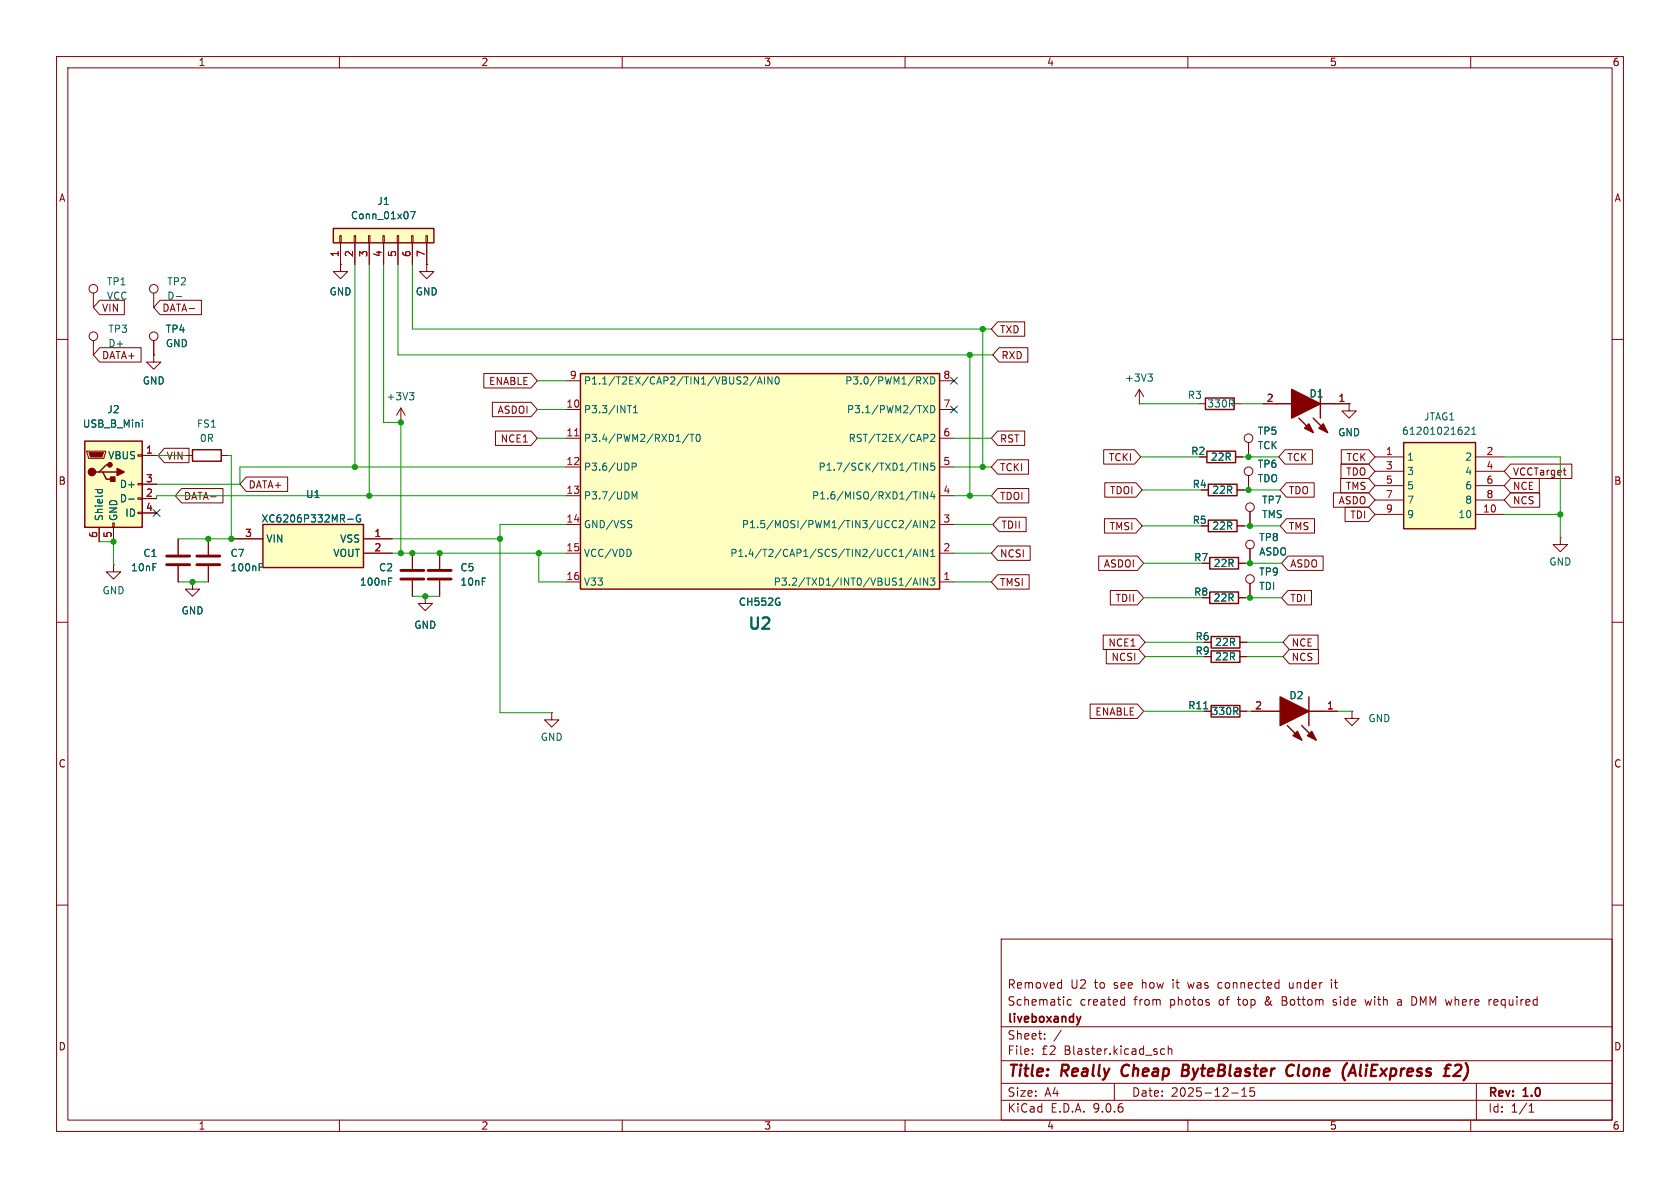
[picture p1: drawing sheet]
<svg xmlns="http://www.w3.org/2000/svg" width="297mm" height="210mm" viewBox="0 0 297 210" stroke-linecap="round" stroke-linejoin="round" font-family="sans-serif">
<g fill="none" stroke="#840000" stroke-width=".18">
<path d="M10 10h277v190h-277zM12 12h273v186h-273zM60 10v2M110 10v2M160 10v2M210 10v2M260 10v2M10 60h2M27.2 62.7v1.3h1.2l-1.2 1.3-1.3-1.3h1.3M27.2 62.7h.1M285 60h2M10 110h2"/>
<path d="M285 110h2M10 160h2M177 166h108v32h-108zM187.5 173.7l.2 .1M187.7 173.2v1.5M187.7 174.6l-.2 .1M189.4 176.8l-.4-.1-.3 .3v.4l.1 .2h.6M198.4 176.7l.4 .1M198.8 177.6l-.4 .1M198.8 176.2v1.5M215.4 173.8v.8M226.7 176.9h.5"/>
<path d="M227.2 176.2h-.5v1.5h.5M228 173.7v.8l.2 .2M235.4 173.2v.1M235.4 173.7v1M235.7 177.6l.4 .1M235.9 176.7l-.2 .2 .2 .3M241.3 176.7l.3 1 .3-.7M247.1 176.8h.6M247.6 177.1h-.4a.29 .29 0 0 0-.2 .3 .29 .29 0 0 0 .2 .3h.4M250 176.2l.3 .2M250.3 177.5l-.3 .2M263.7 176.7l-.3 .1"/>
<path d="M264.3 176.7l-.2 .2v.6l.2 .2M264.8 177.1l-.7 .1M285 160h2M60 198v2M110 198v2M160 198v2M177 194.5h108M177 191.5h108M177 187.5h108M177 181.5h108M182.5 186.3v.1M182.5 185.5v.1"/>
<path d="M184.3 185.4h.6M184.3 186.4h.8M184.7 183.6v.1M184.7 182.8v.1M185.1 185l-.4-.1-.2 .2v1.3M185.7 185l.5-.1 .3 .1v.3l-.9 1.1h.9M187.6 182.1l-1.3 2M197 191.5v3M205.9 185.5l-.4-.1-.3 .3v.4l.1 .2h.6M206.5 185.5l.2-.1 .4 .1 .1 .9M206.5 184.9v1.5M210 198v2"/>
<path d="M217.7 193.2h1.2M219.5 193.8h.9M219.5 192.7l.5-.4v1.5M221 192.3v.7l.2-.1h.5l.1 .6-.3 .3-.5-.1M260 198v2M261 191.5v6.5M270.3 196.6h.9M270.3 195.5l.4-.4v1.5"/>
</g>
<path d="M198.6 188.5a1.27 1.27 0 0 0 0 1.6M209.1 189.2h.6M209.7 189.2l.3 .1M209.8 188.2h-.6l-.3 2 1-.1M209.9 189.1l-.2 .1M228.8 188.4a.88 .88 0 0 0-1 0 .88 .88 0 0 0-.4 1 .69 .69 0 0 0 .3 .7 .69 .69 0 0 0 .9-.1M238.3 190.2l1-2 .4 2M238.6 189.6h1M257.2 188.4l.4-.2h.4a.45 .45 0 0 1 .3 .6l-.1 .3-1.3 1.1h1.3M259.1 187.9a2.32 2.32 0 0 1-.4 3.1" fill="none" stroke="#840000" stroke-width=".4"/>
<path d="M191.1 179.7l-.4 1" fill="none" stroke="#840000" stroke-width=".3"/>
<path d="M15 78h10.1v15.2h-10.1z" fill="#ffffc2"/>
<path d="M15 78h10.1v15.2h-10.1zM17.5 83.4h.7l.6 1.3h1.3M18.2 83.4h2.5M19.4 82.2h-.6l-1.3 1.2h-.6M213.6 85.6h5.1v2h-5.1z" fill="none" stroke="#840000" stroke-width=".25"/>
<g fill="none" stroke="#840000" stroke-width=".18">
<path d="M15.4 79.8h3.3v.2l-.3 1h-2.8zM201.4 71.4h.1M201.4 68.8l-.7 1.3M201.4 68.8l.8 1.3M201.4 68.8v2.6M220.7 78.2v2.6M17.5 93.2v2.6M19.9 92.5h.3v.7h-.3zM20.1 93.2v2.6M24.4 80.4h.7v.2h-.7zM24.4 85.5h.7v.2h-.7zM24.4 88h.7v.3h-.7z"/>
<path d="M24.4 90.6h.7v.2h-.7zM25.1 80.5h2.6M25.1 85.6h2.6M25.1 88.1h2.6M25.1 90.7h2.6M72.9 97.8v2.8M212.3 86.6h1.3M218.7 86.6h1.3M72.9 102.6v2.8"/>
<circle cx="220.7" cy="77.5" r=".76"/>
</g>
<path d="M15.7 80h2.6l-.3 .8h-2z" fill="#840000" stroke="#840000" stroke-width=".18"/>
<g fill="#840000" stroke="#840000" stroke-width=".25">
<path d="M19.6 84.3h.7v.8h-.7z"/>
<path d="M20.7 82.8l1.3 .6-1.3 .7z"/>
<circle cx="16.3" cy="83.4" r=".63"/>
<circle cx="19.4" cy="82.2" r=".38"/>
</g>
<path d="M25.2 74.2v.2M25.2 74.7v.8M202.9 66.1h.8l-.4 .5M203.5 66.6l.2 .2v.3l-.2 .3M16.8 86.5h1.3M17.3 86.5v.4M18 86.5l.1 .4M22.8 88.2h.9M68.7 102.8h.4M68.7 102.2h.6" fill="none" stroke="#006464" stroke-width=".18"/>
<path d="M70.9 100.8h4M70.9 102.4h4" fill="none" stroke="#840000" stroke-width=".51"/>
<path d="M46.5 92.7h17.8v7.6h-17.8z" fill="#ffffc2"/>
<path d="M213.1 70.4h5.1v2h-5.1zM225.8 71.4h2.5M229.6 73.9l2.6 2.6M232.2 73.9l2.5 2.6M233.4 71.4h2.6M233.4 68.8v5.1M46.5 92.7h17.8v7.6h-17.8z" fill="none" stroke="#840000" stroke-width=".25"/>
<g fill="none" stroke="#840000" stroke-width=".18">
<path d="M16.5 51.8v2.6M70.9 74.7h.1M70.9 72.1l-.8 1.3M70.9 72.1l.7 1.3M70.9 72.1v2.6M211.8 71.4h1.3M218.2 71.4h1.3M223.3 71.4h2.5M236 71.4h2.5M238.5 71.4v1.2h1.3l-1.3 1.3-1.3-1.3h1.3M238.5 71.4h.1M41.4 95.3h5.1"/>
<path d="M64.3 95.3h5M64.3 97.8h5M220.7 84.1v2.5"/>
<circle cx="16.5" cy="51.1" r=".76"/>
<circle cx="220.7" cy="83.3" r=".76"/>
</g>
<path d="M72.4 69.4h.8l-.5 .5M72.9 69.9l.3 .2v.3l-.3 .3M61.5 91.8h.9M63.7 91.1a.59 .59 0 0 0-.7 .5 .59 .59 0 0 0 .7 .6l.1-.5h-.3" fill="none" stroke="#006464" stroke-width=".18"/>
<g fill="#840000" stroke="#840000" stroke-width=".25">
<path d="M228.3 68.8l5.1 2.6-5.1 2.5z"/>
<path d="M233.2 75.7l.7-.8 .8 1.6z"/>
<path d="M230.6 75.7l.8-.8 .8 1.6z"/>
</g>
<path d="M248.2 78.2h12.7v15.3h-12.7z" fill="#ffffc2"/>
<path d="M248.2 78.2h12.7v15.3h-12.7z" fill="none" stroke="#840000" stroke-width=".25"/>
<g fill="none" stroke="#840000" stroke-width=".18">
<path d="M60.2 46.7v1.3h1.3l-1.3 1.3-1.3-1.3h1.3M60.2 46.7h.1M75.4 46.7v1.3h1.3l-1.3 1.3-1.2-1.3h1.2M75.4 46.7h.1M243.1 80.8h5.1M243.1 83.3h5.1M243.1 85.9h5.1M243.1 88.4h5.1M243.1 90.9h5.1M260.9 80.8h5M260.9 83.3h5M260.9 85.9h5"/>
<path d="M260.9 88.4h5M260.9 90.9h5"/>
</g>
<path d="M259 75.6l.5-.1 .2 .4-.8 .9h.8M260.2 76.8h.7M260.2 75.9l.4-.4v1.3" fill="none" stroke="#006464" stroke-width=".18"/>
<path d="M58.9 40.4h17.8v2.5h-17.8z" fill="#ffffc2"/>
<path d="M58.9 40.4h17.8v2.5h-17.8z" fill="none" stroke="#840000" stroke-width=".25"/>
<g fill="none" stroke="#840000" stroke-width=".18">
<path d="M60.1 41.7h.2v1.2h-.2zM60.2 42.9v3.8M62.6 41.7h.3v1.2h-.3zM62.7 42.9v3.8M65.2 41.7h.2v1.2h-.2zM65.3 42.9v3.8M67.7 41.7h.2v1.2h-.2zM67.8 42.9v3.8M70.2 41.7h.3v1.2h-.3zM70.4 42.9v3.8M72.8 41.7h.2v1.2h-.2zM72.9 42.9v3.8"/>
<path d="M75.3 41.7h.3v1.2h-.3zM75.4 42.9v3.8"/>
</g>
<path d="M72.6 37.4h.8l-.5 1.3" fill="none" stroke="#006464" stroke-width=".18"/>
<path d="M102.6 66h63.5v38.1h-63.5z" fill="#ffffc2"/>
<g fill="none" stroke="#840000" stroke-width=".25">
<path d="M34 79.5h5.1v2h-5.1zM102.6 66h63.5v38.1h-63.5zM213.4 79.8h5v2h-5zM213.6 91.9h5.1v2.1h-5.1zM213.9 98.6h5v2h-5zM213.9 104.6h5v2.1h-5zM214.1 115.1h5.1v2h-5.1zM214.1 112.5h5.1v2.1h-5.1zM214.1 124.7h5.1v2h-5.1zM223.8 125.7h2.5M227.6 128.3l2.5 2.5M230.1 128.3l2.6 2.5"/>
<path d="M231.4 125.7h2.5M231.4 123.2v5.1"/>
</g>
<g fill="none" stroke="#840000" stroke-width=".18">
<path d="M17.6 53.1h4.4v2.5h-4.4l-1.1-1.2zM27.2 51.8v2.6M28.3 53.1h7.3v2.5h-7.3l-1.1-1.2zM60.2 46.7h.1M60.2 42.9v3.8M62.7 42.9v3.8M65.3 42.9v3.8M67.8 42.9v3.8M70.4 42.9v3.8M72.9 42.9v3.8M75.4 46.7h.1M75.4 42.9v3.8"/>
<path d="M176.4 56.9h4.8v2.5h-4.8l-1.1-1.2zM16.5 60.2v2.5M17.6 61.5h7.3v2.5h-7.3l-1.1-1.3zM27.2 62.7h.1M27.2 60.2v2.5M29.1 79.2h4.3v2.6h-4.3l-1.2-1.3zM85.5 66h8.4l1.1 1.3-1.1 1.3h-8.4zM87 71.1h6.9l1.1 1.3-1.1 1.3h-6.9zM87.6 76.2h6.3l1.1 1.3-1.1 1.2h-6.3zM100.1 77.5h2.5M100.1 72.4h2.5M100.1 67.3h2.5"/>
<path d="M166.1 77.5h2.6M166.1 72.4h2.6M166.1 67.3h2.6M176.4 76.2h4.8v2.5h-4.8l-1.1-1.2zM176.6 61.5h5.1v2.5h-5.1l-1.1-1.3zM195.1 79.5h5.5l1.1 1.3-1.1 1.2h-5.5zM220.7 78.2v2.6M223.3 71.4h2.5M227.2 79.5h4.8v2.5h-4.8l-1.1-1.2zM236 71.4h2.5M237.1 79.5h4.9l1.1 1.3-1.1 1.2h-4.9zM238.5 71.4h.1"/>
<path d="M17.5 93.2v2.6M20.1 99.8v1.3h1.2l-1.2 1.3-1.3-1.3h1.3M20.1 99.8h.1M20.1 93.2v2.6M25.1 80.5h2.6M25.1 85.6h2.6M25.1 88.1h2.6M25.1 90.7h2.6M31.5 95.3v2.7M32.1 86.4h7.3v2.5h-7.3l-1.1-1.3zM32.8 80.5h1.2M36.8 95.3v2.7"/>
<path d="M39.1 80.5h1.3M41.4 95.3h5.1M43.5 84.3h7.4v2.6h-7.4l-1.1-1.3zM64.3 97.8h5M64.3 95.3h5M72.9 97.8v2.8M77.7 97.8v2.8M100.1 97.8h2.5M100.1 92.7h2.5M100.1 87.6h2.5M100.1 82.6h2.5M166.1 97.8h2.6"/>
<path d="M166.1 92.7h2.6M166.1 87.6h2.6M166.1 82.6h2.6M176.4 81.3h5.4v2.5h-5.4l-1.1-1.2zM176.4 86.4h5.5v2.5h-5.5l-1.1-1.3zM176.4 96.5h5.7v2.6h-5.7l-1.1-1.3zM176.6 91.4h4.8v2.6h-4.8l-1.1-1.3zM194.2 98.3h6.9l1.1 1.3-1.1 1.2h-6.9zM195.3 91.7h5.5l1.1 1.3-1.1 1.2h-5.5zM195.3 85.3h5.5l1.1 1.3-1.1 1.3h-5.5zM212.1 80.8h1.3M212.3 93h1.3"/>
<path d="M212.3 86.6h1.3M212.6 99.6h1.3M218.4 80.8h1.3M218.7 93h1.3M218.7 86.6h1.3M218.9 99.6h1.3M220.7 84.1v2.5M221 90.4v2.6M221 97v2.6M227.4 85.3h4.9v2.6h-4.9l-1.1-1.3zM227.4 91.7h5v2.5h-5l-1.1-1.2zM227.7 98.3h6.2v2.5h-6.2l-1.1-1.2z"/>
<path d="M235.7 87.1h6.3l1.1 1.3-1.1 1.3h-6.3zM237 84.6h5l1.1 1.3-1.1 1.2h-5zM237.1 82h4.9l1.1 1.3-1.1 1.3h-4.9zM237.8 89.7h4.2l1.1 1.2-1.1 1.3h-4.2zM267 84.6h5.1v2.5h-5.1l-1.1-1.2zM267 82h10.9v2.6h-10.9l-1.1-1.3zM267 87.1h5.2v2.6h-5.2l-1.1-1.3zM275.8 95v1.3h1.3l-1.3 1.2-1.2-1.2h1.2M275.8 95h.1M276.4 83.1h.4M276.7 84h.1M31.5 100.1v2.8"/>
<path d="M34 102.9v1.2h1.3l-1.3 1.3-1.2-1.3h1.2M34 102.9h.1M36.8 100.1v2.8M72.9 102.6v2.8M75.2 105.4v1.3h1.3l-1.3 1.3-1.3-1.3h1.3M75.2 105.4h.1M77.7 102.6v2.8M100.1 102.9h2.5M166.1 102.9h2.6M176.4 101.6h5.5v2.5h-5.5l-1.1-1.2zM195 112.3h6.3l1.1 1.2-1.1 1.3h-6.3zM195.6 114.8h5.7l1.1 1.3-1.1 1.2h-5.7z"/>
<path d="M196.3 104.4h4.8l1.1 1.3-1.1 1.2h-4.8zM212.6 105.7h1.3M212.9 116.1h1.2M212.9 113.5h1.2M218.9 105.7h1.3M219.2 116.1h1.3M219.2 113.5h1.3M221 103.1v2.6M227.7 104.4h4.2v2.5h-4.2l-1.1-1.2zM227.9 114.8h5.2v2.5h-5.2l-1.1-1.2zM227.9 112.3h5.1v2.5h-5.1l-1.1-1.3zM97.5 126v1.3h1.3l-1.3 1.2-1.2-1.2h1.2"/>
<path d="M97.5 126h.1M192.7 124.5h8.4l1.1 1.2-1.1 1.3h-8.4zM212.9 125.7h1.2M219.2 125.7h1.3M221.2 125.7h2.6M233.9 125.7h2.6M239 125.7v1.3h1.3l-1.3 1.3-1.3-1.3h1.3M239 125.7h.1"/>
<circle cx="16.5" cy="59.4" r=".76"/>
<circle cx="27.2" cy="59.4" r=".76"/>
<circle cx="27.2" cy="51.1" r=".76"/>
<circle cx="221" cy="96.3" r=".76"/>
<circle cx="221" cy="89.7" r=".76"/>
<circle cx="221" cy="102.4" r=".76"/>
</g>
<g fill="none" stroke="#006464" stroke-width=".18">
<path d="M72.6 37.4h.8l-.5 1.3M31.1 52.4h1M25.2 74.2v.2M25.2 74.7v.8M110.9 71.7h.7M112 73h.7M112 72.1l.4-.4v1.3M121.7 76.7l-1.1 1.7M122 76.8h.7M122.3 76.8v1.2M123.2 76.9l.2-.1a.68 .68 0 0 1 .4 .6 .68 .68 0 0 1-.4 .6l-.2-.1-.1-.3zM133.6 66.6l-1 1.6"/>
<path d="M133.9 67.9l.4-1.3 .4 1.3M134 67.5h.6M135.2 66.6v1.3M136.5 66.6v1.3l-.7-1.3v1.3M137.2 66.7l.1-.1a.68 .68 0 0 1 .5 .7 .68 .68 0 0 1-.5 .6l-.1-.1-.2-.4zM163.2 71.7l.9 1.3M163.2 66.6l.9 1.3M164 76.9v.4M164.1 71.7l-.9 1.3M164.1 66.6l-.9 1.3M164.5 66.6a.64 .64 0 0 1 .8 .7 .64 .64 0 0 1-.8 .6zM164.5 71.7a.64 .64 0 0 1 .8 .6 .64 .64 0 0 1-.8 .7z"/>
<path d="M164.5 76.9l.5-.1 .3 .3-.8 .9h.8M16.8 86.5h1.3M17.3 86.5v.4M18 86.5l.1 .4M22.8 88.2h.9M45.8 99.6h.6M61.5 91.8h.9M63.7 91.1a.59 .59 0 0 0-.7 .5 .59 .59 0 0 0 .7 .6l.1-.5h-.3M111.5 92l.2 .1M111.6 92.7l.1 .2-.1 .3M111.8 82.5h.6l.1-.2-.1-.3-.6-.1v1.2M111.8 86.9l.4 .9 .4-.9v1.3"/>
<path d="M159 98.4h.7M159 97.5l.3-.4v1.3M161.2 97l-1.1 1.7M161.2 92l-1.1 1.6M161.4 98.4l.4-1.3 .4 1.3M161.4 93.3l.4-1.3 .4 1.3M161.5 98h.6M161.5 92.9h.6M161.5 86.9h.7M162.7 81.9v1.2M162.7 86.9v1.3M162.7 92v1.3"/>
<path d="M162.7 97.1v1.3M164 81.9v1.2l-.7-1.2v1.2M164 86.9v1.3l-.7-1.3v1.3M164 92v1.3l-.7-1.3v1.3M164 97.1v1.3l-.7-1.3v1.3M164.5 92.1l.5-.1 .3 .4-.8 .9h.8M164.5 98.4h.8M164.5 97.5l.4-.4v1.3M164.8 86.9l-.3 .9h.8M165.1 87.4v.8M165.2 81.9h-.6l-.1 .6 .2-.2 .4 .1 .2 .2-.1 .4-.2 .1-.5-.1M45.8 100.2h.5"/>
<path d="M68.7 102.2h.6M68.7 102.8h.4M161.2 102.1l-1.1 1.7M161.4 103.4l.4-1.2 .4 1.2M161.5 103.1h.6M162.7 102.2v1.2M164 102.2v1.2l-.7-1.2v1.2M164.5 102.2h.8l-.5 .5 .4 .1v.5l-.2 .1-.5-.1M212.8 125.3h.7"/>
</g>
<path d="M101.6 77.1h.7" fill="none" stroke="#a90000" stroke-width=".18"/>
<path d="M137.6 106.5h.3v.4l-.3 .1M137.7 105.7l.1 .1" fill="none" stroke="#006464" stroke-width=".25"/>
<g fill="#840000" stroke="#840000" stroke-width=".25">
<path d="M226.3 123.2l5.1 2.5-5.1 2.6z"/>
<path d="M231.1 130l.8-.7 .8 1.5z"/>
<path d="M228.6 130l.8-.7 .7 1.5z"/>
</g>
<path d="M29.5 98.3h4M29.5 99.8h4M34.8 98.3h4.1M34.8 99.8h4.1M75.7 100.8h4.1M75.7 102.4h4.1" fill="none" stroke="#840000" stroke-width=".51"/>
<g fill="none" stroke="#009600" stroke-width=".18">
<path d="M62.7 46.7v35.9M65.3 46.7v40.9M67.8 46.7v28h3.1v23.1M70.4 46.7v16h105.1M72.9 46.7v11.5h102.4M173.7 58.2v24.4M95 67.3h5.1M95 77.5h5.1M95 72.4h5.1M168.7 77.5h6.6M171.4 62.7v24.9M201.4 71.4h10.4"/>
<path d="M219.5 71.4h3.8M17.5 95.8h2.6v4M27.7 80.5h5.1M31.5 95.3h9.9M40.4 80.5h.5v14.8M69.3 95.3h19.1M69.3 97.8h30.8M95.2 97.8v5.1h4.9M100.1 82.6h-57.7v3h-14.7M100.1 87.6h-72.4v.5M100.1 92.7h-11.7v33.3h9.1M168.7 82.6h6.6"/>
<path d="M168.7 87.6h6.6M168.7 97.8h6.6M168.7 92.7h6.8M201.7 80.8h10.4M201.9 86.6h10.4M201.9 93h10.4M202.2 99.6h10.4M219.7 80.8h6.4M220 86.6h6.3M220 93h6.3M220.2 99.6h6.4M265.9 90.9h9.9"/>
<path d="M265.9 80.8h9.9v14.2M31.5 102.9h5.3M72.9 105.4h4.8M168.7 102.9h6.6M202.2 105.7h10.4M202.4 113.5h10.5M202.4 116.1h10.5M220.2 105.7h6.4M220.5 113.5h6.3M220.5 116.1h6.3M202.2 125.7h10.7M220.5 125.7h.7"/>
<path d="M236.5 125.7h2.5"/>
</g>
<path d="M168 66.7l1.3 1.2M168 71.8l1.3 1.2M169.3 66.7l-1.3 1.2M169.3 71.8l-1.3 1.2M27.1 90.1l1.2 1.2M28.3 90.1l-1.2 1.2" fill="none" stroke="#000084" stroke-width=".18"/>
<g fill="#009600" stroke="#009600" stroke-width=".18">
<circle cx="40.9" cy="95.3" r=".46"/>
<circle cx="70.9" cy="74.7" r=".46"/>
<circle cx="20.1" cy="95.8" r=".46"/>
<circle cx="34" cy="102.9" r=".46"/>
<circle cx="36.8" cy="95.3" r=".46"/>
<circle cx="173.7" cy="82.6" r=".46"/>
<circle cx="171.4" cy="87.6" r=".46"/>
<circle cx="171.4" cy="62.7" r=".46"/>
<circle cx="173.7" cy="58.2" r=".46"/>
<circle cx="275.8" cy="90.9" r=".46"/>
<circle cx="220.7" cy="86.6" r=".46"/>
<circle cx="220.7" cy="80.8" r=".46"/>
<circle cx="70.9" cy="97.8" r=".46"/>
<circle cx="72.9" cy="97.8" r=".46"/>
<circle cx="77.7" cy="97.8" r=".46"/>
<circle cx="75.2" cy="105.4" r=".46"/>
<circle cx="65.3" cy="87.6" r=".46"/>
<circle cx="62.7" cy="82.6" r=".46"/>
<circle cx="95.2" cy="97.8" r=".46"/>
<circle cx="88.4" cy="95.3" r=".46"/>
<circle cx="221" cy="105.7" r=".46"/>
<circle cx="221" cy="99.6" r=".46"/>
<circle cx="221" cy="93" r=".46"/>
</g>
<text font-size="2.8" fill="#006464" x="132" y="111.8">U2</text>
<g font-size="2.8" fill="#840000">
<text x="178" y="190.9">Title:</text>
<text x="187.7" y="190.9">Really</text>
<text x="199.1" y="190.9">Cheap</text>
<text x="210.6" y="190.9">ByteBlaster</text>
<text x="229.9" y="190.9">Clone</text>
<text x="240.6" y="190.9">(AliExpress</text>
</g>
<g font-size="2.1" fill="#840000">
<text x="178" y="178">Schematic</text>
<text x="178" y="175">Removed</text>
<text x="189.2" y="175">U2</text>
<text x="190.9" y="178">created</text>
<text x="193.5" y="175">to</text>
<text x="197" y="175">see</text>
<text x="200.5" y="178">from</text>
<text x="202.1" y="175">how</text>
<text x="207" y="178">photos</text>
<text x="207.7" y="175">it</text>
<text x="210.6" y="175">was</text>
<text x="215.8" y="178">of</text>
<text x="216" y="175">connected</text>
<text x="219.3" y="178">top</text>
<text x="224.2" y="178">&amp;</text>
<text x="227.3" y="178">Bottom</text>
<text x="228.8" y="175">under</text>
<text x="236.3" y="175">it</text>
<text x="236.5" y="178">side</text>
<text x="242.4" y="178">with</text>
<text x="248.2" y="178">a</text>
<text x="250.9" y="178">DMM where</text>
<text x="264.8" y="178">required</text>
<text x="178" y="184">Sheet:</text>
<text x="178" y="181.2">liveboxandy</text>
<text x="178" y="186.7">File:</text>
<text x="188.2" y="186.7">Blaster.kicad_sch</text>
<text x="178" y="196.9">KiCad</text>
<text x="178" y="194.1">Size:</text>
<text x="184.7" y="194.1">A4</text>
<text x="185.7" y="196.9">E.D.A.</text>
<text x="193.3" y="196.9">9.0.6</text>
<text x="200" y="194.1">Date:</text>
<text x="207" y="194.1">2025-12-15</text>
<text x="263" y="194.3">Rev:</text>
<text x="263" y="196.9">Id:</text>
<text x="267.1" y="196.9">1/1</text>
<text x="269.4" y="194.3">1.0</text>
</g>
<g font-size="1.8" fill="#840000">
<text x="35" y="11.9">1</text>
<text x="85" y="11.9">2</text>
<text x="135" y="11.9">3</text>
<text x="185" y="11.9">4</text>
<text x="235" y="11.9">5</text>
<text x="285" y="11.9">6</text>
<text x="10.3" y="35.9">A</text>
<text x="285.3" y="35.9">A</text>
<text x="29.5" y="53.2">D-</text>
<text x="17.9" y="55.3">VIN</text>
<text x="28.6" y="55.3">DATA-</text>
<text x="176.7" y="59.1">TXD</text>
<text x="17.9" y="63.7">DATA+</text>
<text x="19.1" y="61.6">D+</text>
<text x="176.9" y="63.7">RXD</text>
<text x="86.3" y="68.3">ENABLE</text>
<text x="87.9" y="73.3">ASDOI</text>
<text x="29.4" y="81.5">VIN</text>
<text x="88.4" y="78.4">NCE1</text>
<text x="176.7" y="83.5">TCKI</text>
<text x="176.7" y="78.4">RST</text>
<text x="195.9" y="81.7">TCKI</text>
<text x="227.5" y="81.7">TCK</text>
<text x="237.9" y="81.7">TCK</text>
<text x="10.3" y="85.9">B</text>
<text x="32.4" y="88.6">DATA-</text>
<text x="43.8" y="86.6">DATA+</text>
<text x="176.7" y="88.6">TDOI</text>
<text x="196.1" y="87.6">TDOI</text>
<text x="227.7" y="87.6">TDO</text>
<text x="236.5" y="89.3">ASDO</text>
<text x="237.8" y="86.8">TMS</text>
<text x="237.9" y="84.3">TDO</text>
<text x="267.4" y="86.8">NCE</text>
<text x="267.4" y="84.3">VCCTarget</text>
<text x="267.4" y="89.3">NCS</text>
<text x="285.3" y="85.9">B</text>
<text x="176.9" y="93.7">TDII</text>
<text x="196.1" y="93.9">TMSI</text>
<text x="227.7" y="93.9">TMS</text>
<text x="238.6" y="91.9">TDI</text>
<text x="176.7" y="98.7">NCSI</text>
<text x="195" y="100.5">ASDOI</text>
<text x="228" y="100.5">ASDO</text>
<text x="176.7" y="103.8">TMSI</text>
<text x="197.1" y="106.6">TDII</text>
<text x="228" y="106.6">TDI</text>
<text x="195.8" y="114.5">NCE1</text>
<text x="196.4" y="117">NCSI</text>
<text x="228.3" y="117">NCS</text>
<text x="228.3" y="114.5">NCE</text>
<text x="193.5" y="126.7">ENABLE</text>
<text x="10.3" y="135.9">C</text>
<text x="285.3" y="135.9">C</text>
<text x="10.3" y="185.9">D</text>
<text x="285.3" y="185.9">D</text>
<text x="35" y="199.9">1</text>
<text x="85" y="199.9">2</text>
<text x="135" y="199.9">3</text>
<text x="185" y="199.9">4</text>
<text x="235" y="199.9">5</text>
<text x="285" y="199.9">6</text>
</g>
<g font-size="1.8" fill="#006464">
<text x="61.9" y="39">Conn_01x07</text>
<text x="66.6" y="36.4">J1</text>
<text x="18.8" y="50.6">TP1</text>
<text x="18.8" y="53.2">VCC</text>
<text x="29.5" y="50.6">TP2</text>
<text x="58.2" y="52.4">GND</text>
<text x="73.4" y="52.4">GND</text>
<text x="19.1" y="59">TP3</text>
<text x="29.2" y="59">TP4</text>
<text x="29.2" y="61.6">GND</text>
<text x="25.1" y="68.2">GND</text>
<text x="68.2" y="71">+3V3</text>
<text x="103.1" y="68.2">P1.1/T2EX/CAP2/TIN1/VBUS2/AIN0</text>
<text x="149.3" y="68.2">P3.0/PWM1/RXD</text>
<text x="198.8" y="67.7">+3V3</text>
<text x="209.9" y="70.7">R3</text>
<text x="231.4" y="70.5">D1</text>
<text x="14.6" y="75.8">USB_B_Mini</text>
<text x="18.9" y="73.3">J2</text>
<text x="34.7" y="75.8">FS1</text>
<text x="103.1" y="73.3">P3.3/INT1</text>
<text x="149.6" y="73.3">P3.1/PWM2/TXD</text>
<text x="213.3" y="72.2">330R</text>
<text x="222.3" y="77.1">TP5</text>
<text x="236.5" y="77.3">GND</text>
<text x="247.8" y="77.1">61201021621</text>
<text x="251.7" y="74.5">JTAG1</text>
<text x="19" y="81.4">VBUS</text>
<text x="35.2" y="78.3">0R</text>
<text x="103.1" y="83.4">P3.6/UDP</text>
<text x="103.1" y="78.3">P3.4/PWM2/RXD1/T0</text>
<text x="144.6" y="83.4">P1.7/SCK/TXD1/TIN5</text>
<text x="149.9" y="78.3">RST/T2EX/CAP2</text>
<text x="210.5" y="80.6">R2</text>
<text x="214" y="81.6">22R</text>
<text x="222.3" y="82.9">TP6</text>
<text x="222.3" y="79.6">TCK</text>
<text x="248.7" y="81.6">1</text>
<text x="258.9" y="81.6">2</text>
<text x="21.1" y="86.5">D+</text>
<text x="21.1" y="89">D-</text>
<text x="54" y="88.2">U1</text>
<text x="103.1" y="88.5">P3.7/UDM</text>
<text x="143.5" y="88.5">P1.6/MISO/RXD1/TIN4</text>
<text x="210.7" y="86.5">R4</text>
<text x="214.2" y="87.5">22R</text>
<text x="222.3" y="85.4">TDO</text>
<text x="223" y="89.3">TP7</text>
<text x="248.7" y="84.2">3</text>
<text x="248.7" y="86.7">5</text>
<text x="248.7" y="89.3">7</text>
<text x="258.9" y="84.2">4</text>
<text x="258.9" y="86.7">6</text>
<text x="258.9" y="89.3">8</text>
<text x="18.4" y="92.2" transform="rotate(-90 18.4 92.2)">Shield</text>
<text x="20.9" y="92.2" transform="rotate(-90 20.9 92.2)">GND</text>
<text x="22.1" y="91.5">ID</text>
<text x="46.1" y="92.6">XC6206P332MR-G</text>
<text x="103.1" y="93.6">GND/VSS</text>
<text x="131.1" y="93.6">P1.5/MOSI/PWM1/TIN3/UCC2/AIN2</text>
<text x="210.7" y="92.8">R5</text>
<text x="214.2" y="93.8">22R</text>
<text x="222.5" y="95.9">TP8</text>
<text x="223" y="91.8">TMS</text>
<text x="248.7" y="91.8">9</text>
<text x="257.7" y="91.8">10</text>
<text x="23.1" y="101.2">10nF</text>
<text x="25.2" y="98.7">C1</text>
<text x="40.6" y="98.7">C7</text>
<text x="40.6" y="101.2">100nF</text>
<text x="47" y="96.1">VIN</text>
<text x="58.8" y="98.7">VOUT</text>
<text x="60" y="96.1">VSS</text>
<text x="66.9" y="101.2">C2</text>
<text x="81.3" y="101.2">C5</text>
<text x="103.1" y="98.7">VCC/VDD</text>
<text x="129" y="98.7">P1.4/T2/CAP1/SCS/TIN2/UCC1/AIN1</text>
<text x="211" y="99.4">R7</text>
<text x="214.5" y="100.4">22R</text>
<text x="222.5" y="102">TP9</text>
<text x="222.5" y="98.4">ASDO</text>
<text x="273.8" y="100.2">GND</text>
<text x="18" y="105.3">GND</text>
<text x="63.5" y="103.7">100nF</text>
<text x="81.3" y="103.7">10nF</text>
<text x="103.1" y="103.7">V33</text>
<text x="130.4" y="107.4">CH552G</text>
<text x="136.7" y="103.7">P3.2/TXD1/INT0/VBUS1/AIN3</text>
<text x="211" y="105.5">R8</text>
<text x="214.5" y="106.5">22R</text>
<text x="222.5" y="104.5">TDI</text>
<text x="32" y="108.8">GND</text>
<text x="73.1" y="111.4">GND</text>
<text x="211.3" y="113.4">R6</text>
<text x="211.3" y="115.9">R9</text>
<text x="214.7" y="116.9">22R</text>
<text x="214.7" y="114.4">22R</text>
<text x="210" y="125.6">R11</text>
<text x="227.8" y="123.8">D2</text>
<text x="95.5" y="131.2">GND</text>
<text x="214.1" y="126.6">330R</text>
<text x="241.8" y="127.9">GND</text>
</g>
<g font-size="1.8" fill="#a90000">
<text x="59.9" y="45.5" transform="rotate(-90 59.9 45.5)">1</text>
<text x="62.5" y="45.5" transform="rotate(-90 62.5 45.5)">2</text>
<text x="65" y="45.5" transform="rotate(-90 65 45.5)">3</text>
<text x="67.6" y="45.5" transform="rotate(-90 67.6 45.5)">4</text>
<text x="70.1" y="45.5" transform="rotate(-90 70.1 45.5)">5</text>
<text x="72.6" y="45.5" transform="rotate(-90 72.6 45.5)">6</text>
<text x="75.2" y="45.5" transform="rotate(-90 75.2 45.5)">7</text>
<text x="100.6" y="67.1">9</text>
<text x="166.7" y="67.1">8</text>
<text x="223.8" y="71.1">2</text>
<text x="236.5" y="71.1">1</text>
<text x="100" y="77.2">11</text>
<text x="100" y="72.1">10</text>
<text x="166.7" y="77.2">6</text>
<text x="166.7" y="72.1">7</text>
<text x="25.7" y="80.3">1</text>
<text x="100" y="82.3">12</text>
<text x="166.7" y="82.3">5</text>
<text x="244.9" y="80.5">1</text>
<text x="244.9" y="83.1">3</text>
<text x="262.7" y="80.5">2</text>
<text x="262.7" y="83.1">4</text>
<text x="25.7" y="85.3">3</text>
<text x="25.7" y="87.9">2</text>
<text x="100" y="87.4">13</text>
<text x="166.7" y="87.4">4</text>
<text x="244.9" y="85.6">5</text>
<text x="244.9" y="88.1">7</text>
<text x="262.7" y="85.6">6</text>
<text x="262.7" y="88.1">8</text>
<text x="17.3" y="95.2" transform="rotate(-90 17.3 95.2)">6</text>
<text x="19.8" y="95.2" transform="rotate(-90 19.8 95.2)">5</text>
<text x="25.7" y="90.4">4</text>
<text x="43.2" y="95">3</text>
<text x="66.1" y="95">1</text>
<text x="100" y="92.5">14</text>
<text x="166.7" y="92.5">3</text>
<text x="244.9" y="90.7">9</text>
<text x="262.1" y="90.7">10</text>
<text x="66.1" y="97.5">2</text>
<text x="100" y="97.5">15</text>
<text x="166.7" y="97.5">2</text>
<text x="100" y="102.6">16</text>
<text x="166.7" y="102.6">1</text>
<text x="221.8" y="125.5">2</text>
<text x="234.5" y="125.5">1</text>
</g>
</svg>
